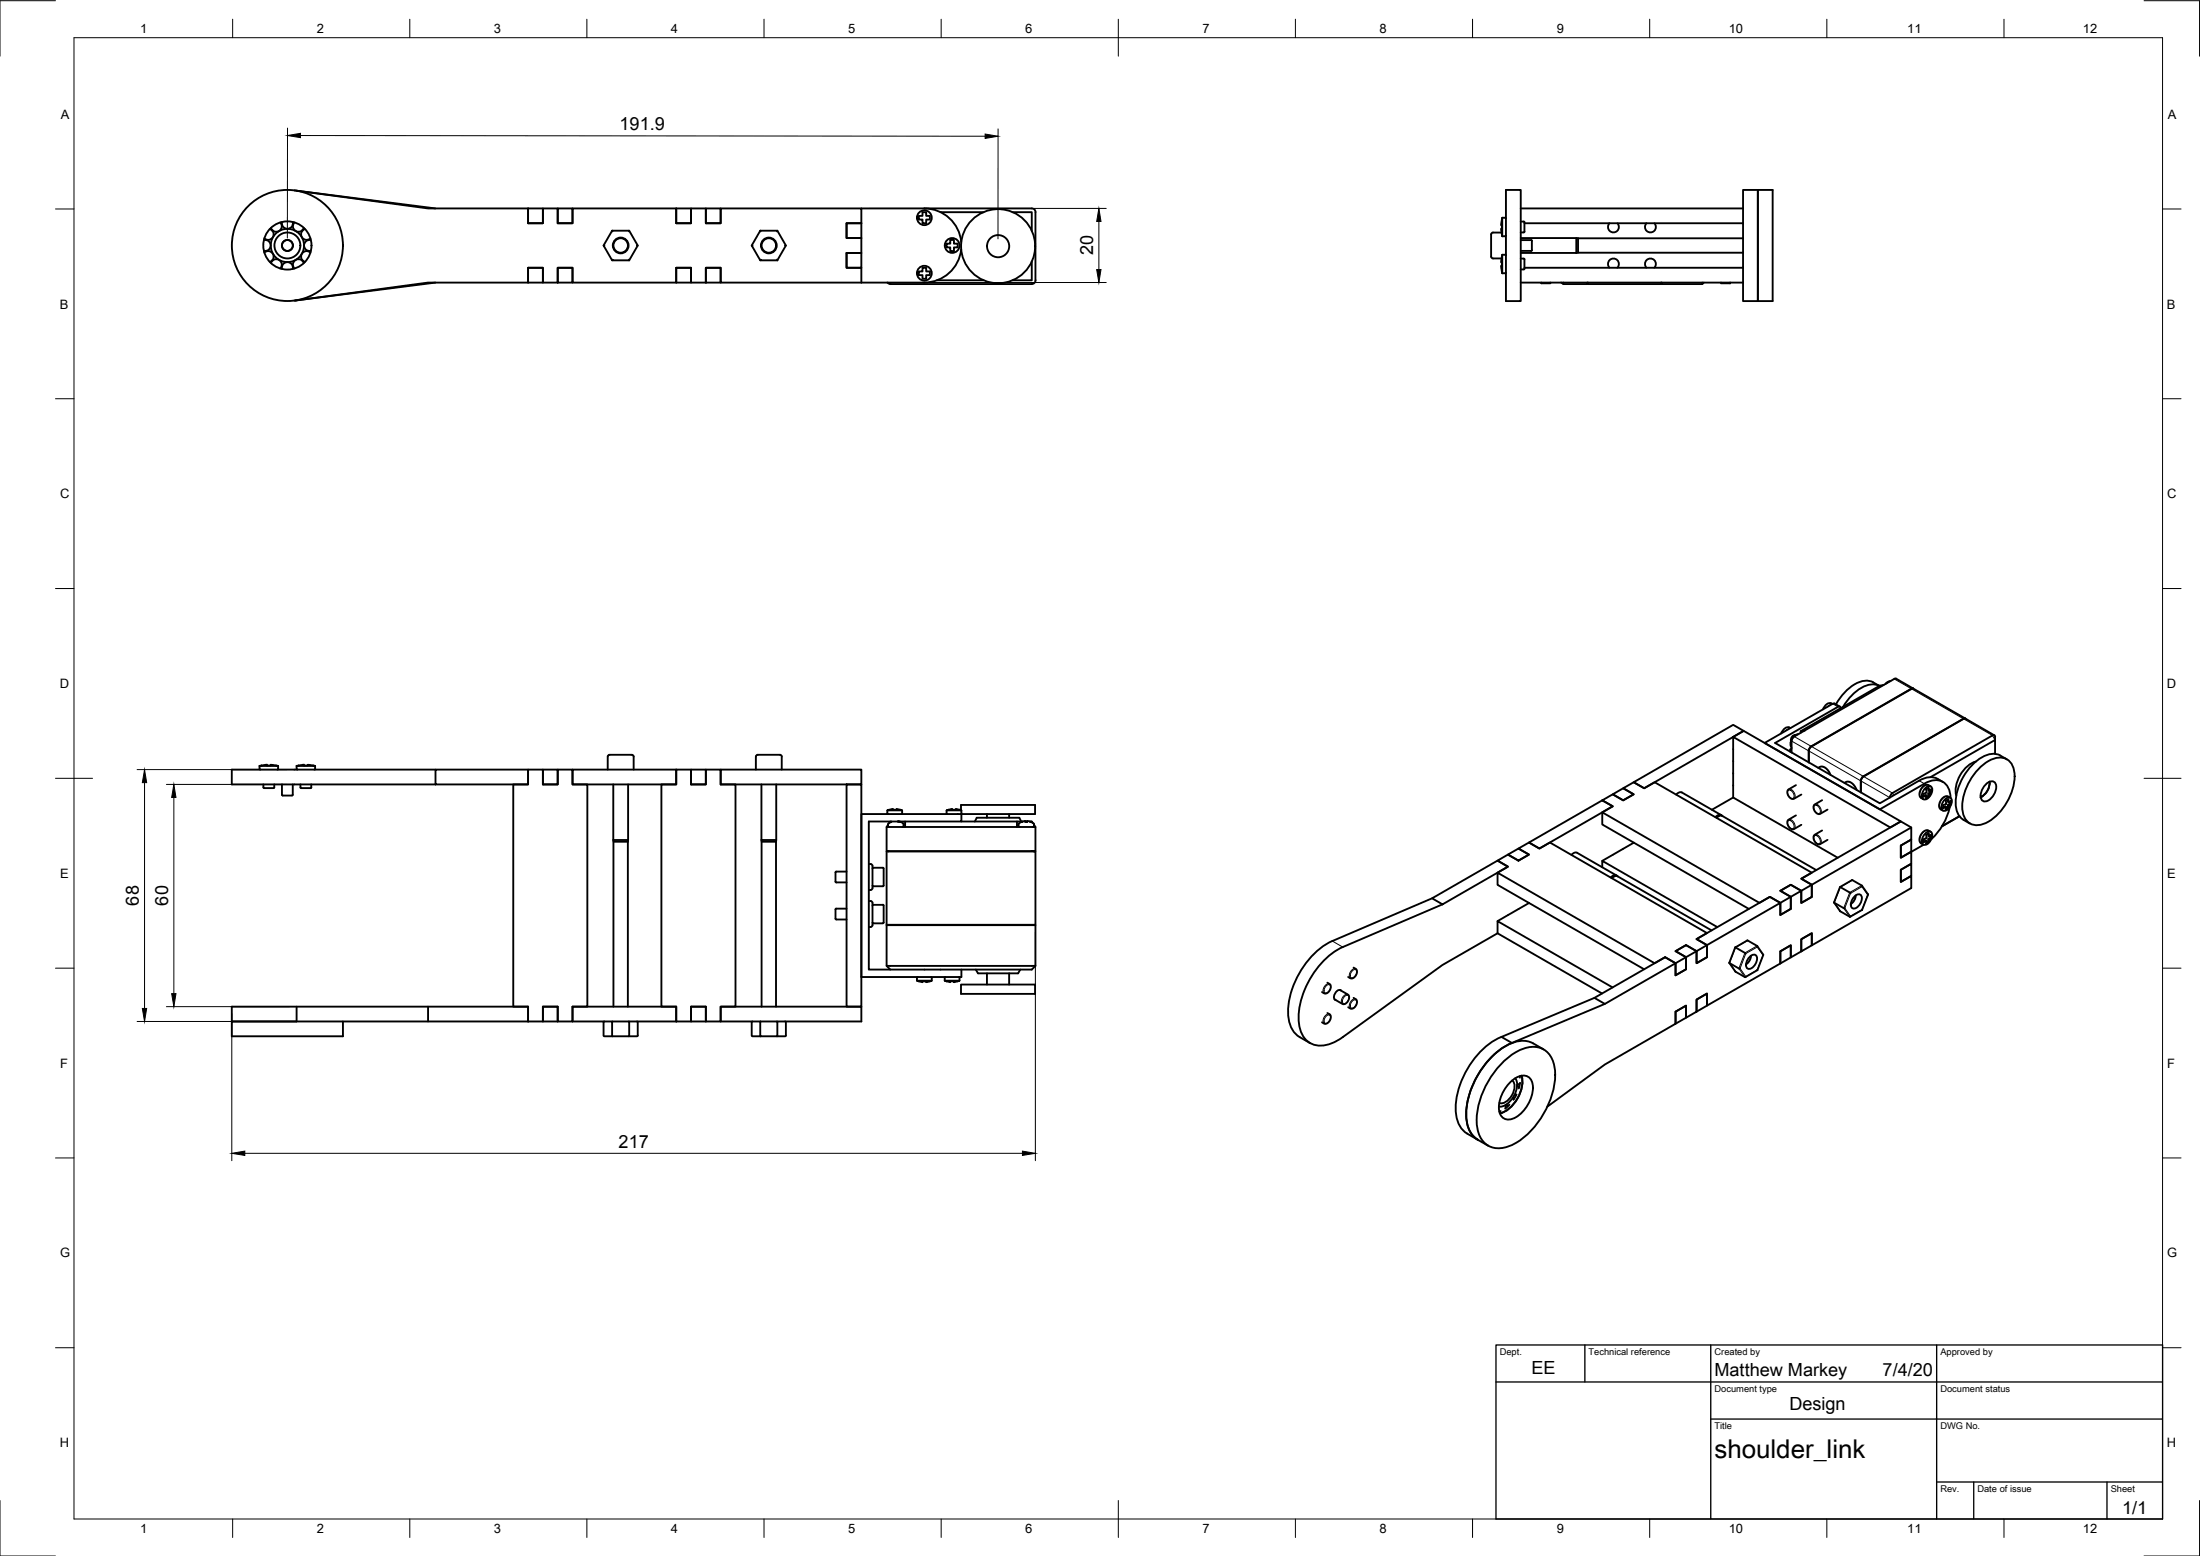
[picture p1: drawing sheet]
<svg xmlns="http://www.w3.org/2000/svg" width="594mm" height="420mm" viewBox="0 0 594 420" stroke-linecap="round" stroke-linejoin="round" font-family="sans-serif">
<!-- layer: Visible -->
<g fill="none" stroke="#000" stroke-width=".51">
<path d="M76.2 60a1.49 1.49 0 0 0 1.3 1.8M79.1 60a1.49 1.49 0 0 1-1.4 1.8M79.5 51.4l38.1 4.9M80.1 51.5l35.5 4.8h27v4h4v-4h4v4h4v-4h28v4h4v-4h4v4h4v-4h38v4h-4v4h4v4h-4v4h4v4M142.6 56.3h4v4h-4zM150.6 56.3h4v4h-4zM182.6 56.3h4v4h-4zM190.6 56.3h4v4h-4zM232.6 56.3h46a1.01 1.01 0 0 1 1 1v18.4a.97 .97 0 0 1-1 1h-38.2l-.8-.4M249.1 57.3h1v1h1v1h-1v1h-1v-1h-1v-1h1zM249.6 56.3a10 10 0 0 1 10 9.1M254 57.3h11.6"/>
<path d="M273.4 57.3h5.2v5.1M405.7 58.8l-.4 2h.3v1h-.3l.4 2M405.7 58.8v5M405.7 58.8h.8l.2 .2M406.7 51.3h4v30h-4zM410.7 59.8l.9 .1v2.6M410.7 56.3h60M470.7 51.3h4v30h-4zM474.7 51.3h4v30h-4zM71.3 64.8a1.49 1.49 0 0 1 1.8 1.4M71.4 68.2a1.49 1.49 0 0 1 2.2 .3M72.8 61.9a1.49 1.49 0 0 1 .9 2"/>
<path d="M73.1 66.4a1.49 1.49 0 0 1-1.8 1.3M73.2 61.5a1.49 1.49 0 0 0 2.1 .9M73.6 70.2l.1 .1M73.6 64.1a1.49 1.49 0 0 1-2.2 .3M73.7 62.3l-.1 .1M73.7 68.6a1.49 1.49 0 0 1-.9 2.1M75.3 70.1a1.49 1.49 0 0 0-2.1 .9M75.4 70.2a1.49 1.49 0 0 1 .3 2.3M75.7 60.1a1.49 1.49 0 0 1-.3 2.2M77.5 70.8a1.49 1.49 0 0 0-1.3 1.8M77.7 70.8a1.49 1.49 0 0 1 1.4 1.8M79.5 60.1a1.49 1.49 0 0 0 .3 2.2"/>
<path d="M79.8 70.2a1.49 1.49 0 0 0-.3 2.3M79.9 70.1a1.49 1.49 0 0 1 2.1 .9M81.5 68.6a1.49 1.49 0 0 0 .9 2.1M81.5 62.3l.1 .1M81.6 64.1a1.49 1.49 0 0 0 2.2 .3M81.6 70.2l-.1 .1M82 61.5a1.49 1.49 0 0 1-2.1 .9M82.1 66.4a1.49 1.49 0 0 0 1.8 1.3M82.4 61.9a1.49 1.49 0 0 0-.9 2M83.8 68.2a1.49 1.49 0 0 0-2.2 .3M83.9 64.8a1.49 1.49 0 0 0-1.8 1.4M117.6 76.3l-38.1 4.9"/>
<path d="M142.6 72.3h4v4h-4zM150.6 72.3h4v4h-4zM163.2 66.3h-.2l2.3 4M165.3 62.3h4.6l2.3 4-2.3 4M165.3 62.3l.1 .2M165.3 62.3l-2.3 4M165.4 70.1l-.1 .2h4.6M169.8 70.1l.1 .2M169.9 62.3l-.1 .2M172 66.3h.2M182.6 72.3h4v4h-4zM190.6 72.3h4v4h-4z"/>
<path d="M203.2 66.3h-.2l2.3 4M205.3 62.3h4.6l2.3 4-2.3 4M205.3 62.3l.1 .2M205.3 62.3l-2.3 4M205.4 70.1l-.1 .2h4.6M209.8 70.1l.1 .2M209.9 62.3l-.1 .2M212 66.3h.2M228.6 68.3h4v4h-4zM228.6 60.3h4v4h-4zM232.6 76.3h-38v-4h-4v4h-4v-4h-4v4h-28v-4h-4v4h-4v-4h-4v4h-27l-35.9 4.9M248.1 73.3h1v-1h1v1h1v1h-1v1h-1v-1h-1z"/>
<path d="M253 75.7h12.6M256.6 64.8h1v1h1v1h-1v1h-1v-1h-1v-1h1zM259.5 67.4a10 10 0 0 1-9.9 8.9h-17M278.6 70.6v5.1h-5.2M402.7 63.3v6M402.7 69.3l.5 .5h2.3M405.5 62.8h-2.3l-.5 .5M405.7 68.8l-.4 2h.3v1h-.3l.4 2M405.7 68.8v5M405.7 68.8h.8l.2 .2M406.7 63.6l-.2 .2h-.8M406.7 73.6l-.2 .2h-.8"/>
<path d="M410.7 64.3h15.4M410.7 64.8h2.8l.2 .2M410.7 69.8h.8l.2 .2M410.7 76.3h60M410.7 68.3h15M410.7 62.8h.8M411.6 70v2.7h-.9M411.6 60.3h59.1M411.6 72.3h59.1M411.7 62.5l-.2 .2M413.7 65v2.6M413.7 67.6l-.2 .2h-2.8"/>
<path d="M416.2 76.3v.2h2.5v-.2M421.6 76.3l.6 .4v-.4M425.7 64.3v4M426.1 64.3v3.9M426.1 64.3h44.6M428.7 76.3v.4h-6.5M428.8 76.3v.4h19.8v-.4M436.8 60.3a1.47 1.47 0 0 1-.1 2 1.47 1.47 0 0 1-2 0 1.47 1.47 0 0 1-.1-2M436.8 72.3a1.47 1.47 0 0 0-.1-2.1 1.47 1.47 0 0 0-2 0 1.47 1.47 0 0 0-.1 2.1M446.7 60.3a1.47 1.47 0 0 1 0 2 1.47 1.47 0 0 1-2.1 0 1.47 1.47 0 0 1 0-2M446.7 72.3a1.47 1.47 0 0 0 0-2.1 1.47 1.47 0 0 0-2.1 0 1.47 1.47 0 0 0 0 2.1M448.7 76.3v.4h11l.4-.4"/>
<path d="M459.7 76.3v.4M464.7 76.3v.2h2.5v-.2M470.7 68.2l-45 .1M468 199l2.9-1.6 42.4 24.4-2.8 1.6-42.5-24.4v16.3l28.3 16.3M483.5 196.6a1.61 1.61 0 0 0-2.4 1.1l-.1 .4M484.7 198.5h.1a1.24 1.24 0 0 0-1.2 1.6M485.6 198.2l-.3 .1a2.87 2.87 0 0 0-1.8 2.2M487.3 197.3l-1 .1v.5M487.3 197.3l-2.8 1.6-.5 .5-.2 .7M494.8 190.1a1.61 1.61 0 0 0-2.4 1.1l-.1 .3M496.8 190.8l-1.4-.8h-.5l-18.4 10.6 31.1 17.9 12-6.9M497 191.2l-.2-.4h-.5l-17 9.8 28.3 16.3 10.6-6.1a5.2 5.2 0 0 1 6.4 .3"/>
<path d="M505.9 184.3l1.6 .9M505.9 184.3a5.8 5.8 0 0 0-6.4 1.3l-2.3 2.4-1.4 2.2M507.5 185.2a6.2 6.2 0 0 0-6.6 1.8l-1.7 1.7-1.5 2.1M508.7 185l-1.1 .1-21.3 12.3M510.5 183.9l-.8 .3-.5 .5M511.5 183.3l-24.2 14M512 183.3l4.6 2.6M512 183.2l-.5 .1M516.1 186l-27 15.5-.6 .9-.1 3.4M516.7 185.9h-.6M516.7 185.9l14 8.1M516.7 185.9l-.5 .1-27 15.6"/>
<path d="M530.2 194h.6l-.5 .1M530.8 194.1l7.7 4.4M538.7 199v.8M538.8 199l-.3-.5-.5 .1-27 15.5-.5 .6-.2 .7M70.1 206.8l1.2-.2a.5 .5 0 0 1 .8 .1h1v-.2l2 .3M70.1 206.8h5M70.1 206.8v.8M70.1 207.6l.2 .2M71.1 211.8v.8M74.1 212.6l-.2 .2h-2.6l-.2-.2M74.1 211.8v.8M75.1 206.8v.8"/>
<path d="M75.1 207.6l-.2 .2M76.1 211.8v2.8a1.41 1.41 0 0 0 1.5 .2l1.4-.1 .1-2.9M80.1 206.8l2-.3v.2h1v-.2l2 .3M80.1 206.8h5M80.1 207.6l.2 .2M80.1 206.8v.8M81.1 211.8v.8M84.1 211.8v.8M84.1 212.6l-.2 .2h-2.6l-.2-.2M85.1 206.8v.8M85.1 207.6l-.2 .2M117.6 207.8h25v4h-25z"/>
<path d="M117.6 207.8h-55v4h55M138.6 211.8h4v-4h4v4h4v-4h4v4h4v60h-4v4h-4v-4h-4v4h-4v-4h-4zM146.6 207.8h4v4h-4zM154.6 207.8h28v4h-28zM164.1 204.3v3.5M164.1 204.3a1.07 1.07 0 0 1 1.4-.5h4.2a1.11 1.11 0 0 1 1.4 .5M165.6 211.8v15M169.6 211.8l-.1 15.5M171.1 204.3v3.5M178.6 211.8h4v-4h4v4h4v-4h4v4h4v60h-4v4h-4v-4h-4v4h-4v-4h-4zM186.6 207.8h4v4h-4zM194.6 207.8h38v4h-38z"/>
<path d="M204.1 204.3v3.5M204.1 204.3a1.07 1.07 0 0 1 1.4-.5h4.2a1.11 1.11 0 0 1 1.4 .5M205.6 211.8v15M209.6 211.8l-.1 15.5M211.1 204.3v3.5M228.6 211.8h4v60h-4zM239.6 218.8l1.5-.4v.3h1v-.3l1.5 .4zM239.6 218.8v.8l.2 .2M243.6 218.8v.8l-.2 .2M255.6 218.8l1.5-.4v.3h1v-.3l1.5 .4zM255.6 218.8v.8l.2 .2M259.5 218.8v-1.4h20v2.4h-19.9"/>
<path d="M259.5 219.8h.1M259.6 218.8v.8l-.2 .2M259.6 219.8h-27v44h27v-2M259.6 219.8v2h-25v40h44l1-1M266.5 219.8v1M272.5 219.8v1M432.7 219.4l2.8-1.7-2.8-1.6 2.8-1.6 2.8 1.6 2.9-1.6-2.9-1.6 2.9-1.7 2.8 1.7 2.8-1.7 42.4 24.4-2.8 1.7 2.8 1.6v3.3l-2.8 1.6v-3.3l2.8-1.6-2.8-1.6 26.9-15.5 2.8 1.6M435.5 214.5l2.8-1.6 2.9 1.6-2.9 1.6zM441.2 211.2l26.8-15.5 2.9 1.7-26.9 15.5zM452.6 214.5l1-.6 .6 .1 10.6 6.1M468 215.3l-5.7 3.4M483.4 202.4v.6"/>
<path d="M483.5 200.5v.8l.3 .5M483.8 202.1l-.4 .3 .3 .7M483.8 200.1v3.1M485 212l-2.2 1.3-.2 .6 .3 .9 .6 .7 .8 .3 2.1-1.3M489.2 201.5l-.7 .9v3.5M491 207.3l.8-.3 .9 .2 .9 .8 .7 1.2M492 216.1l-2.1 1.3-.2 .8 .3 .7 .7 .8 .6 .1 2.2-1.2M498.1 211.4l.7-.3 1 .2 .9 .8 .7 1.2M503.2 209.6l27-15.5-27 15.6M503.2 209.6l-.7 .9v3.5M503.2 209.6l-.6 .9-.1 3.5M519.4 215l.6-.3 .3 .1-.2 .8 .7-.4"/>
<path d="M519.6 211.6a4.6 4.6 0 0 1 5.9 .2 5.6 5.6 0 0 1 1.2 3.6M520 212.7a1 1 0 0 1 1.4-.4 1 1 0 0 1 .3 1.4l-.6 1.4a1.08 1.08 0 0 1-1.2 .8 1.08 1.08 0 0 1-.9-1l.2-1zM520.7 212.8v.7l.3 .1 .5-.5v.8M520.7 214.3l.1 .9M520.7 215.1l-.6 .3M521 213.6l-.3-.9a.78 .78 0 0 0-.4 1.2l-.4 .3a.7 .7 0 0 0-.5 .9l.9-.3M521.4 212.3l-.9-.4-.5 .1-1.2 1-.4 1.1v.8l.3 .5 .7 .4M521.4 213.2l.1 .7-.5 .5M521.4 213.9l-.7 .4 .3 .1-.2 .8M524.7 218.1l.6-.3 .3 .1-.2 .7 .7-.4M525.3 215.8a1 1 0 0 1 1.4-.4 1 1 0 0 1 .3 1.4l-.6 1.3a1.08 1.08 0 0 1-1.2 .8 1.08 1.08 0 0 1-.9-.9l.1-1zM526 215.8v.7l.3 .2 .5-.5v.8"/>
<path d="M526 217.4l.1 .8M526 218.2l-.6 .3M526.3 216.7l-.3-.9a.75 .75 0 0 0-.4 1.2l-.3 .2a.62 .62 0 0 0-.5 1l.8-.3M526.5 218a16.5 16.5 0 0 1-5 8.6M526.6 215.4l-1.1-.4-.7 .3-.7 .7-.4 .8-.1 1.1 .4 .6 .7 .4M526.7 216.3l.1 .7-.5 .5M526.7 217l-.7 .4 .3 .1-.2 .7M533.6 205.6a8.5 8.5 0 0 0-5.3 9.3M534.2 207.7a8.4 8.4 0 0 1 6.6-3.1 4.4 4.4 0 0 1 3.2 5 15.2 15.2 0 0 1-8.1 12.8 4 4 0 0 1-6-3.5 15 15 0 0 1 4.3-11.2zM536 212a1.8 1.8 0 0 1 2.8-.6 3.9 3.9 0 0 1-2.9 5 1.81 1.81 0 0 1-.9-2.7zM537.3 211.1a4.5 4.5 0 0 1-2.5 4.2M538.7 203.6v-3.8l-17.4 10"/>
<path d="M541.9 205a5.6 5.6 0 0 0-7.7 .1 15.3 15.3 0 0 0-6 12.7 4.7 4.7 0 0 0 2 3.5M165.6 226.8h4M165.6 226.8l.1 45M165.7 227.3h3.8M169.5 227.3v44.5M205.6 226.8h4M205.6 226.8l.1 45M205.7 227.3h3.8M209.5 227.3v44.5M228.6 235.4h-2.8l-.2 .2 .1 2.6 2.9 .1M234.6 233.3h.5M235.1 233.3a1.07 1.07 0 0 1 .5 1.4v4.2a1.07 1.07 0 0 1-.5 1.4"/>
<path d="M235.6 239.1l.2 .2h2.6M238.4 234.3h-2.6l-.2 .2M238.4 234.3a3.9 3.9 0 0 1 .2 2.5v.9a1.66 1.66 0 0 1-.2 1.6M239.4 223.3h40.2v6.5h-40.2zM239.4 229.9h40.2v19.8h-40.2zM239.8 222.7l-.4 .6M239.9 229.8v.1M240.4 221.8l-.3 .4M240.6 221.8v.2M240.7 221.9a.77 .77 0 0 0-.8 .5 .77 .77 0 0 0 .2 .9M242.8 221.8l.2 .1M243.1 221.9l.9 .7"/>
<path d="M244 222.6v.4M244 223l-.3 .3M244.4 221.8v1.5M259.6 221.8h16.6M263.2 221.8l.6-1h11.5l.5 1M274.6 221.8v1.5M275.9 221.9h.1M275.9 221.9a.78 .78 0 0 0-.8 .5 .78 .78 0 0 0 .2 .9M276 221.9h-.1M276.8 221.9h.5M276.9 221.8l-1 .1M276.9 221.9h.5"/>
<path d="M277.3 221.9h.1M277.4 221.8l.9 .1a.8 .8 0 0 1 .8 .5 .8 .8 0 0 1-.2 .9M278 221.8h.6l.3 .4M279.1 229.8v.1M279.2 222.7l.4 .6M404.4 235.6l2.8-1.6-2.8-1.6 2.8-1.6 2.8 1.6 2.9-1.6-2.9-1.7 2.9-1.6 2.8 1.6 2.8-1.6 42.4 24.4-2.8 1.7 2.8 1.6v3.3l-2.8 1.6v-3.3l2.8-1.6-2.8-1.6 19.8-11.4 2.9 1.6 2.8-1.6-2.8-1.7 2.8-1.6 2.8 1.6-2.8-1.6-2.8 1.6 2.8 1.7v3.2l-2.8 1.7v-3.3l-2.9-1.6-2.8 1.6-42.4-24.4v3.2l39.5 22.8M407.2 230.8l2.8-1.7 2.9 1.7-2.9 1.6zM412.9 227.5l19.8-11.4 2.8 1.6-19.8 11.4zM424.3 230.8l1-.6 .6 .1 10.6 6.1M432.7 234.2v-1.7l31 17.8M435.3 237.1l1-.6 .5 .1 25.4 14.6M436.8 236.6a1.18 1.18 0 0 0-1.8 .3"/>
<path d="M441.2 227.6l-8.5 4.9M441.2 227.5v.1M465.1 220.3l25.4 14.7M465.1 220.3l-.6-.1-.9 .6M465.1 220.3a1.18 1.18 0 0 0-1.9 .3M485 220.2l-2.2 1.3-.2 .6 .3 .9 .6 .7 .7 .2 2.2-1.2M492 224.2l-2.1 1.4-.2 .8 .4 .8 .5 .6 .7 .2 2.2-1.2M496.9 239.5l2.8 1.7M502.8 239.2l1.6 2.3v.1M502.8 239.4v-.3l-2.7-1.5-3.2 1.9-1.6 4.2 2.6 1.5h.3M513.3 234.9l2.8-1.7v3.3l-2.8 1.6zM513.3 228.3l2.8-1.6v3.3l-2.8 1.6z"/>
<path d="M519.4 228.1l-3.3 1.9M520 225a1 1 0 0 1 1.4-.4 1 1 0 0 1 .3 1.4l-.6 1.3a1.08 1.08 0 0 1-1.2 .8 1.08 1.08 0 0 1-.9-1l.2-.9zM520.7 225v.7l.3 .2 .1-.1a.24 .24 0 0 1 .3-.3 .24 .24 0 0 1 .1 .4v.3M520.7 226.5l.1 .9-.4 .3-.3 .1 .2-.7-.3-.2-.6 .4M520.7 227.4l-.6 .3M521 225.9l-.3-.9a.66 .66 0 0 0-.4 1.1v.2l-.4 .1a.66 .66 0 0 0-.5 .9l.9-.2M521.4 224.6l-.9-.4h-.4l-.7 .4-.6 .7-.4 1v.8l.2 .5 .8 .5M521.4 225.5l.1 .7-.5 .5M521.4 226.1l-.7 .4 .3 .2-.2 .7M529.1 220.4l-4.7 2.7M530.2 221.4l1.7 1M225.8 245.4h2.8"/>
<path d="M225.8 245.3l-.2 .3 .1 2.6 2.9 .1M234.6 240.3h.5M234.6 243.3h.5M234.6 250.3h.5M235.1 243.3a1.11 1.11 0 0 1 .5 1.4v4.2a1.03 1.03 0 0 1-.5 1.4M235.6 249.1l.2 .2h2.6M238.4 244.3h-2.6l-.2 .2M238.4 244.3a3.9 3.9 0 0 1 .2 2.5v.9a1.66 1.66 0 0 1-.2 1.6M239.4 249.8h40.2v11h-40.2zM239.9 249.7v.1M279.1 249.7v.1M386.7 242.6l17.7-10.2 2.8 1.6-17.7 10.2z"/>
<path d="M386.7 242.6l-26.9 11.5a22.8 22.8 0 0 0-12 19.8 7.3 7.3 0 0 0 3.1 6.1l2.9 1.7M389.5 244.2l-26.9 11.5a22.7 22.7 0 0 0-11.9 20.2 6.5 6.5 0 0 0 4.7 6.3 9.4 9.4 0 0 0 7.2-2.2l26.9-19.4 14.9-8.6M412.9 243.8l-8.5 4.9M412.9 243.8h.1M468.6 255.8l2.8 1.7M468.6 255.8l-1.6 4.2 2.6 1.5h.3M472.6 258.3a1.06 1.06 0 0 1 1.4-.4 1.06 1.06 0 0 1 .4 1.4l-.7 1.5a1.21 1.21 0 0 1-1 .8 1.21 1.21 0 0 1-1.1-.5l.1-1.5zM472.8 258.1l-.4 1.4-.9 .9M474.5 255.5l1.6 2.4M474.5 255.7v-.3l-2.7-1.5-3.2 1.9M476.1 257.9l-1.5 4.1M480.8 256.9l2.8-1.7v3.3l-2.8 1.7z"/>
<path d="M486.4 253.6l2.8-1.6v3.3l-2.8 1.6zM495.3 243.7a6.6 6.6 0 0 0 4.2 3.8l.2-.1M500.9 242a1.06 1.06 0 0 1 1.4-.4 1.06 1.06 0 0 1 .4 1.4l-.7 1.5a1.21 1.21 0 0 1-1 .8 1.21 1.21 0 0 1-1.1-.5l.1-1.5zM501.1 241.8l-.5 1.5-.8 .8M504.4 241.6l-1.6 4.1-3.2 1.8M62.6 271.8h80v4h-80zM80.1 271.8v4h-17.5v4h30v-4M115.6 271.8v4M146.6 271.8h4v4h-4zM154.6 271.8h28v4h-28zM163.2 275.8l-.2 .2v3.7l2.4 .1M165.4 275.8v4h4.4v-4"/>
<path d="M172 275.8l.2 .1v3.8l-2.4 .1M186.6 271.8h4v4h-4zM194.6 271.8h38v4h-38zM203.2 275.8l-.2 .2v3.7l2.4 .1M205.4 275.8v4h4.4v-4M212 275.8l.2 .1v3.8l-2.4 .1M239.4 260.8l1 1M247.6 264.8h4l-1.5 .4v-.2h-1v.2zM247.8 263.8l-.2 .2v.8M251.4 263.8l.2 .2v.8M255.1 264.8h4l-.9 .3a.38 .38 0 0 1-.4 .1 .38 .38 0 0 1-.3-.2h-.9v.2zM255.3 263.8l-.2 .2v.8"/>
<path d="M258.9 263.8l.2 .2v.8M259.5 265.9h20v2.5h-20zM263.5 261.8l.6 1h10.8l.6-1M266.5 262.8v3.1M272.5 262.8v3.1M358.4 265.3l.7 .5 .2 .3-.2 1.3-1 .9-1.1-.4M358.4 273.5l.7 .4 .2 .4-.2 1.3-1 .9-1.1-.4M361.8 267.3l2.4 1.5 .1 .7-.3 .8-.6 .7-.6 .2-2.4-1.3M362.2 267.5a1.56 1.56 0 0 0-2 1.9l.5 .6M365.5 261.3l.7 .4 .2 .4-.2 1.2-.5 .6-.6 .3-1.1-.4M365.5 269.5l.7 .3 .2 .5v.7l-.3 .7-1 .7-1.1-.4M405.4 280a22.4 22.4 0 0 0-12 15.8 10.9 10.9 0 0 0 1.4 9.1l1.4 1.2 5.6 3.3"/>
<path d="M430.6 269.5l2.8 1.6M435.5 266.6l-31.1-17.9v3.3l28.2 16.3M444 261.7l-39.6-22.8v-3.3l42.4 24.5 2.8-1.6 2.9 1.6v3.3l2.8-1.7v-3.2l-2.8-1.7 2.8-1.6 2.8 1.6-2.8-1.6-2.8 1.6 2.8 1.7-2.8 1.6-2.9-1.6-19 11-25.2 10.5 2.9 1.6M452.5 273.2l2.8-1.7v3.3l-2.8 1.6zM458.1 269.9l2.8-1.6v3.2l-2.8 1.7zM467 260a6.8 6.8 0 0 0 4.2 3.9l.2-.2M474.5 261.9l-3.2 1.9M406 286.7a11.5 11.5 0 0 1 9-4 6.2 6.2 0 0 1 4.9 6.2 22.7 22.7 0 0 1-11.8 20.4 6 6 0 0 1-8.3-2.1 14.3 14.3 0 0 1 .4-11.7l1.3-2.8 1.6-2.6zM406.5 298.4v1M406.6 298.3l.6 .2M407.6 298.3l-1.1 1M407.9 292.2a4.1 4.1 0 0 1 5-1.3 4.9 4.9 0 0 1 .5 5.6 8.9 8.9 0 0 1-5.7 5.8 2.68 2.68 0 0 1-2.9-3.3 10.3 10.3 0 0 1 3.1-6.8z"/>
<path d="M408.3 281.6l25.1-10.5 19.1-11v3.3l2.8-1.7v-3.2l2.8-1.7v3.3l2.8-1.6v-3.3l19.9-11.4v3.3l2.8-1.7v-3.2l2.8-1.7v3.3l2.8-1.6v-3.3l26.9-15.5v3.3l-2.8 1.6v3.3l2.8-1.6v3.2l-2.8 1.7v3.2l2.8-1.6v3.3l-26.9 15.5v-3.3l-2.8 1.6v3.3l-2.8 1.6v-3.3l-2.8 1.7v3.3l-19.9 11.3v-3.2l-2.8 1.6v3.3l-2.8 1.6v-3.3l-2.8 1.7v3.2l-19.1 11-15.6 11.4M408.3 281.6a22.4 22.4 0 0 0-12 15.9 10.9 10.9 0 0 0 1.3 9l1.4 1.2a8.2 8.2 0 0 1-3-8.2 23.1 23.1 0 0 1 11.7-17.6 6.9 6.9 0 0 1 6.3-.2l2.8 1.7M408.3 291.8a3.6 3.6 0 0 1-.5 4.6 2.79 2.79 0 0 1-2.9 1.4M409.2 291.2a5.3 5.3 0 0 1-1.3 6.1l-1.1 .9a2.83 2.83 0 0 1-2 .6M409.5 295.6l-.6 .2M409.5 295.6l-.8 1.3-.1-.6M409.7 293.1l.4 .4M410.4 290.6v.4M410.4 292.5l-.3 1.4M410.5 292.4l-.8 .5M410.9 290.5a9.1 9.1 0 0 1-5.9 10.1M405.2 300l-.3 .2"/>
<circle cx="249.6" cy="58.8" r="2"/>
<circle cx="77.6" cy="66.3" r="15"/>
<circle cx="77.6" cy="66.3" r="6.5"/>
<circle cx="77.6" cy="66.3" r="4.5"/>
<circle cx="77.6" cy="66.3" r="3.5"/>
<circle cx="77.6" cy="66.3" r="1.47"/>
<circle cx="77.6" cy="66.3" r="1.49"/>
<circle cx="167.6" cy="66.3" r="1.96"/>
<circle cx="167.6" cy="66.3" r="2.13"/>
<circle cx="207.6" cy="66.3" r="1.96"/>
<circle cx="207.6" cy="66.3" r="2.13"/>
<circle cx="249.6" cy="73.8" r="2"/>
<circle cx="257.1" cy="66.3" r="2"/>
<circle cx="269.5" cy="66.5" r="10"/>
<circle cx="269.5" cy="66.5" r="3"/>
</g>
<circle cx="242.6" cy="221.8" r=".24" fill="#000" stroke="#000" stroke-width=".27"/>
<!-- layer: Visible Narrow -->
<g fill="none" stroke="#000" stroke-width=".27">
<path d="M483.4 196.7l-.7 .2-.6 .5M484.5 198.9l4.6 2.6M484.6 198.7l-.6 .6-.5 1.2M485.5 198.3l-.9 .5M494.7 190.2l-.6 .2-.7 .5M494.9 190l1.4 .9M509.5 184.4l-.3 .3M510.4 183.9l-.9 .5M511.5 183.3l4.6 2.7M516.2 186l21.8 12.6 .7 1.2M483 213.4a1.45 1.45 0 0 1 1.2 2.2 1.45 1.45 0 0 1-1.2-2.2zM483 213.1a1.71 1.71 0 0 1 1.5 2.6"/>
<path d="M483.8 200.1l4.6 2.7M483.8 200l-.2 .8 .2 1M488.5 202.8l14 8M489.2 201.6l14 8M490 217.5a1.45 1.45 0 0 1 1.3 2.1 1.45 1.45 0 0 1-1.3-2.1zM490.1 217.2a1.71 1.71 0 0 1 1.4 2.5M491.4 207.1a2.55 2.55 0 0 1 2.8 2.1M498.5 211.2a2.55 2.55 0 0 1 2.8 2M502.5 210.9l7.8 4.5M503.2 209.7l7.8 4.4 .4 .7M518.2 210.8l1.4 .8M520.5 215.4l-.1 .3"/>
<path d="M520.8 212a2.4 2.4 0 0 0-2.3 3.2l.3 .3M525.8 218.4l-.1 .4M526.1 215.1a2.4 2.4 0 0 0-2.3 3.2l.3 .3M483 221.6a1.45 1.45 0 0 1 1.2 2.2 1.45 1.45 0 0 1-1.2-2.2zM483 221.3a1.71 1.71 0 0 1 1.5 2.6M490 225.6a1.45 1.45 0 0 1 1.3 2.2 1.45 1.45 0 0 1-1.3-2.2zM490.1 225.4a1.71 1.71 0 0 1 1.4 2.5M500.2 237.7l-3.2 1.8-1.7 4.3 1.7 2.3M502.8 239.1l-3.3 1.9-1.6 4.2 1.6 2.3M520.8 224.3a2.4 2.4 0 0 0-2.3 3.2l.3 .2M521.8 225.5l-.3 .3M359.8 254.1l2.8 1.6"/>
<path d="M471.4 257.5l3.1-1.8 1.6 2.2-1.6 4-3.1 1.8-1.5-2.2zM471.9 254l-3.2 1.8-1.7 4.3 1.7 2.3M472.8 258.1a2.55 2.55 0 0 1-1.3 2.2M474.5 255.4l-3.3 1.9-1.6 4.2 1.6 2.3M499.7 241.2l3.1-1.8 1.6 2.2-1.6 4-3.1 1.8-1.5-2.2zM501 241.8a2.55 2.55 0 0 1-1.2 2.2M358.1 266.2a.65 .65 0 0 1 1.1-.1 1.54 1.54 0 0 1-1.4 2 1.42 1.42 0 0 1 .3-1.9zM358.1 274.4a.65 .65 0 0 1 1.1-.1 1.54 1.54 0 0 1-1.4 2 1.42 1.42 0 0 1 .3-1.9zM359 265.7a1.71 1.71 0 0 0-1.5 2.5M359 273.8a1.71 1.71 0 0 0-1.5 2.6M363.1 269.1a.65 .65 0 0 1 1.1-.1 1.54 1.54 0 0 1-1.5 2 1.42 1.42 0 0 1 .4-1.9zM364 268.5a1.71 1.71 0 0 0-1.5 2.6"/>
<path d="M365.2 262.1a.65 .65 0 0 1 1.1 0 1.54 1.54 0 0 1-1.4 1.9 1.42 1.42 0 0 1 .3-1.9zM365.2 270.3a.65 .65 0 0 1 1.1-.1 1.54 1.54 0 0 1-1.4 2 1.42 1.42 0 0 1 .3-1.9zM366.1 261.6a1.71 1.71 0 0 0-1.5 2.5M366.1 269.8a1.71 1.71 0 0 0-1.5 2.5"/>
</g>
<!-- layer: Border -->
<g fill="none" stroke="#000" stroke-width=".27">
<path d="M15 .2h-15v15M20 10.2h564v400h-564zM62.8 5.2v5M110.7 5.2v5M158.5 5.2v5M206.3 5.2v5M254.1 5.2v5M302 5.2v10M349.8 5.2v5M397.6 5.2v5M445.5 5.2v5M493.3 5.2v5"/>
<path d="M541.1 5.2v5M579 .2h15v15M15 56.4h5M584 56.4h5M15 107.7h5M584 107.7h5M15 158.9h5M584 158.9h5M15 210.2h10M579 210.2h10M15 261.4h5M584 261.4h5"/>
<path d="M15 312.7h5M584 312.7h5M15 363.9h5M584 363.9h5M0 405.2v15h15M62.8 410.2v5M110.7 410.2v5M158.5 410.2v5M206.3 410.2v5M254.1 410.2v5M302 405.2v10M349.8 410.2v5"/>
<path d="M397.6 410.2v5M445.5 410.2v5M493.3 410.2v5M541.1 410.2v5M594 405.2v15h-15"/>
</g>
<!-- layer: TitleBlock -->
<path d="M404 363.2h180v47h-180zM404 373.2h180M428 363.2v10M462 363.2v47M523 363.2v47M462 383.2h122M523 400.2h61M533 400.2v10M569 400.2v10" fill="none" stroke="#000" stroke-width=".36"/>
<!-- layer: Dimensions -->
<g fill="none" stroke="#000" stroke-width=".27">
<path d="M77.6 34.6v29.7M81.1 36.6l184.9 .2M269.5 34.8v29.7M234.6 56.3h64.1M296.7 59.8v13M234.6 76.3h64.1M37 207.8h40.5M39 211.3v61M44.9 211.8h32.6M46.9 215.3v53M279.6 251.7v61.7M37 275.8h41.1"/>
<path d="M44.9 271.8h33.2M62.6 273.8v39.6M66.1 311.4h210"/>
</g>
<path d="M77.6 36.6l3.5-.6v1.2zM266 36.2l3.5 .6-3.5 .6zM296.7 56.3l.6 3.5h-1.2zM296.1 72.8h1.2l-.6 3.5zM39 207.8l.6 3.5h-1.2zM46.9 211.8l.6 3.5h-1.1zM38.4 272.3h1.2l-.6 3.5zM46.4 268.3h1.1l-.6 3.5zM62.6 311.4l3.5-.6v1.2zM276.1 310.8l3.5 .6-3.5 .6z" fill="#000" stroke="#000" stroke-width=".27"/>
<text font-size="7" x="463" y="393.7">shoulder_link</text>
<g font-size="4.9">
<text x="167.3" y="35.1">191.9</text>
<text x="295.2" y="69" transform="rotate(-90 295.2 69)">20</text>
<text x="37.5" y="244.5" transform="rotate(-90 37.5 244.5)">68</text>
<text x="45.4" y="244.5" transform="rotate(-90 45.4 244.5)">60</text>
<text x="167" y="309.9">217</text>
<text x="413.6" y="371.1">EE</text>
<text x="463" y="371.7">Matthew Markey</text>
<text x="508.4" y="371.7">7/4/20</text>
<text x="483.2" y="380.7">Design</text>
<text x="573.1" y="408.8">1/1</text>
</g>
<g font-size="3.5">
<text x="37.9" y="8.9">1</text>
<text x="85.6" y="8.9">2</text>
<text x="133.4" y="8.9">3</text>
<text x="181.1" y="8.9">4</text>
<text x="229" y="8.9">5</text>
<text x="276.8" y="8.9">6</text>
<text x="324.7" y="8.9">7</text>
<text x="372.5" y="8.9">8</text>
<text x="420.4" y="8.9">9</text>
<text x="466.8" y="8.9">10</text>
<text x="515" y="8.9">11</text>
<text x="562.5" y="8.9">12</text>
<text x="16.4" y="32">A</text>
<text x="585.4" y="32">A</text>
<text x="16.2" y="83.3">B</text>
<text x="585.2" y="83.3">B</text>
<text x="16.2" y="134.6">C</text>
<text x="585.2" y="134.6">C</text>
<text x="16.2" y="185.8">D</text>
<text x="585.2" y="185.8">D</text>
<text x="16.2" y="237">E</text>
<text x="585.2" y="237">E</text>
<text x="16.2" y="288.3">F</text>
<text x="585.2" y="288.3">F</text>
<text x="16.2" y="339.6">G</text>
<text x="585.2" y="339.6">G</text>
<text x="16.2" y="390.8">H</text>
<text x="585.2" y="390.8">H</text>
<text x="37.9" y="413.9">1</text>
<text x="85.6" y="413.9">2</text>
<text x="133.4" y="413.9">3</text>
<text x="181.1" y="413.9">4</text>
<text x="229" y="413.9">5</text>
<text x="276.8" y="413.9">6</text>
<text x="324.7" y="413.9">7</text>
<text x="372.5" y="413.9">8</text>
<text x="420.4" y="413.9">9</text>
<text x="466.8" y="413.9">10</text>
<text x="515" y="413.9">11</text>
<text x="562.5" y="413.9">12</text>
</g>
<g font-size="2.5">
<text x="405" y="366">Dept.</text>
<text x="429" y="366">Technical reference</text>
<text x="463" y="366">Created by</text>
<text x="524" y="366">Approved by</text>
<text x="463" y="376">Document type</text>
<text x="524" y="376">Document status</text>
<text x="463" y="386">Title</text>
<text x="524" y="386">DWG No.</text>
<text x="524" y="403">Rev.</text>
<text x="534" y="403">Date of issue</text>
<text x="570" y="403">Sheet</text>
</g>
</svg>
